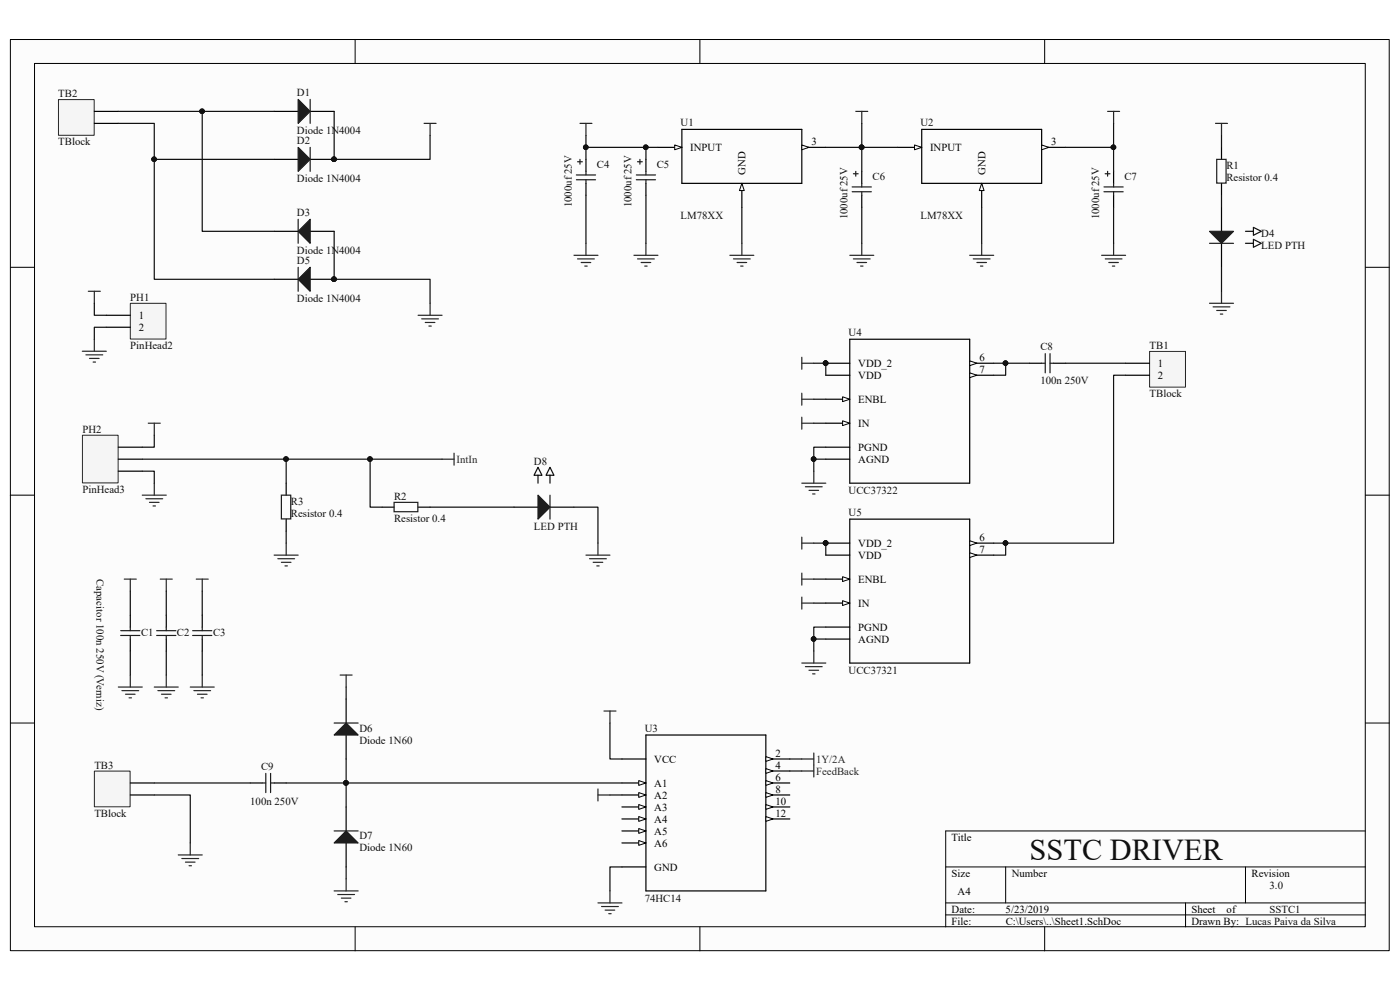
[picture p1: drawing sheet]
<svg xmlns="http://www.w3.org/2000/svg" width="297mm" height="210mm" viewBox="0 0 297 210" stroke-linecap="round" stroke-linejoin="round" font-family="sans-serif">
<path d="M2.2 8.4h292.5v193.3h-292.5z" fill="#fcfcfc"/>
<path d="M2.2 8.4h292.5v193.3h-292.5z" fill="none" stroke="#000" stroke-width=".21"/>
<path d="M7.4 13.5h282.2v183.1h-282.2z" fill="#fcfcfc"/>
<g fill="none" stroke="#000" stroke-width=".21">
<path d="M7.3 13.5h282.3v183.1h-282.3zM75.3 8.4v5.1M148.5 8.4v5.1M221.6 8.4v5.1M2.2 56.7h5.1M289.7 56.7h5.1M2.2 105h5.1M289.7 105h5.1M2.2 153.4h5.1M289.7 153.4h5.1M289.7 176.3h-89.1v20.3M75.3 196.6v5.1"/>
<path d="M148.5 196.6v5.1M200.6 183.9h89.1M200.6 191.5h89.1M200.6 194.1h89.1M213.4 183.9v7.6M221.6 196.6v5.1M251.5 191.5v5.1M264.2 183.9v7.6"/>
</g>
<path d="M144.7 27.4h25.4v11.5h-25.4zM170.1 31.3h5.1" fill="none" stroke="#000" stroke-width=".25"/>
<path d="M170.1 30.8l1.5 .5-1.5 .5z" fill="#fcfcfc"/>
<path d="M170.1 30.8l1.5 .5-1.5 .5z" fill="none" stroke="#000" stroke-width=".21"/>
<path d="M157.4 38.9v5.1" fill="none" stroke="#000" stroke-width=".25"/>
<path d="M157.4 38.9l.5 1.5h-1z" fill="#fcfcfc"/>
<path d="M157.4 38.9l.5 1.5h-1z" fill="none" stroke="#000" stroke-width=".21"/>
<path d="M139.6 31.3h5.1" fill="none" stroke="#000" stroke-width=".25"/>
<path d="M143.1 30.8l1.6 .5-1.6 .5z" fill="#fcfcfc"/>
<path d="M143.1 30.8l1.6 .5-1.6 .5z" fill="none" stroke="#000" stroke-width=".21"/>
<path d="M195.5 27.4h25.5v11.5h-25.5zM221 31.3h5.1" fill="none" stroke="#000" stroke-width=".25"/>
<path d="M221 30.8l1.5 .5-1.5 .5z" fill="#fcfcfc"/>
<path d="M221 30.8l1.5 .5-1.5 .5z" fill="none" stroke="#000" stroke-width=".21"/>
<path d="M208.3 38.9v5.1" fill="none" stroke="#000" stroke-width=".25"/>
<path d="M208.3 38.9l.5 1.5h-1z" fill="#fcfcfc"/>
<path d="M208.3 38.9l.5 1.5h-1z" fill="none" stroke="#000" stroke-width=".21"/>
<path d="M190.5 31.3h5" fill="none" stroke="#000" stroke-width=".25"/>
<path d="M194 30.8l1.5 .5-1.5 .5z" fill="#fcfcfc"/>
<path d="M194 30.8l1.5 .5-1.5 .5z" fill="none" stroke="#000" stroke-width=".21"/>
<g fill="none" stroke="#262626" stroke-width=".25">
<path d="M181.6 23.6h2.5M182.8 23.6v2.6M235 23.6h2.5M236.2 23.6v2.6M257.9 26.2h2.5M259.1 26.2v2.5M154.8 54.2h5.1M155.6 54.9h3.6M156.4 55.7h2M157.1 56.4h.5M157.4 51.6v2.6M205.7 54.2h5.1"/>
<path d="M206.5 54.9h3.5M207.2 55.7h2.1M208 56.4h.5M208.3 51.6v2.6"/>
</g>
<path d="M58.2 23.6h5.1M65.8 23.6h5.1M259.1 31.3v2.5M259.1 38.9v2.5" fill="none" stroke="#000" stroke-width=".25"/>
<path d="M258.1 33.8h2v5h-2z" fill="none" stroke="#1c1c1c" stroke-width=".25"/>
<path d="M63.3 21.1l2.5 2.5-2.5 2.6z" fill="#1c1c1c"/>
<path d="M63.3 21.1l2.5 2.5-2.5 2.6zM65.8 21.1v5.1" fill="none" stroke="#1c1c1c" stroke-width=".25"/>
<path d="M58.2 33.8h5.1M65.8 33.8h5.1" fill="none" stroke="#000" stroke-width=".25"/>
<circle cx="70.9" cy="33.8" r=".49" fill="#0e0e0e" stroke="#0e0e0e" stroke-width=".21"/>
<path d="M63.3 31.3l2.5 2.5-2.5 2.6z" fill="#1c1c1c"/>
<path d="M63.3 31.3l2.5 2.5-2.5 2.6zM65.8 31.3v5.1" fill="none" stroke="#1c1c1c" stroke-width=".25"/>
<circle cx="70.9" cy="33.8" r=".49" fill="#0e0e0e" stroke="#0e0e0e" stroke-width=".21"/>
<path d="M58.2 49.1h5.1M65.8 49.1h5.1" fill="none" stroke="#000" stroke-width=".25"/>
<path d="M63.3 49.1l2.5-2.6v5.1z" fill="#1c1c1c"/>
<path d="M63.3 49.1l2.5-2.6v5.1zM63.3 46.5v5.1" fill="none" stroke="#1c1c1c" stroke-width=".25"/>
<path d="M58.2 59.2h5.1M65.8 59.2h5.1" fill="none" stroke="#000" stroke-width=".25"/>
<circle cx="70.9" cy="59.2" r=".49" fill="#0e0e0e" stroke="#0e0e0e" stroke-width=".21"/>
<path d="M63.3 59.2l2.5-2.5v5.1z" fill="#1c1c1c"/>
<path d="M63.3 59.2l2.5-2.5v5.1zM63.3 56.7v5.1" fill="none" stroke="#1c1c1c" stroke-width=".25"/>
<circle cx="70.9" cy="59.2" r=".49" fill="#0e0e0e" stroke="#0e0e0e" stroke-width=".21"/>
<path d="M90 26.2h2.5M91.2 26.2v2.5M123 26.2h2.6M124.3 26.2v2.5M88.7 66.9h5.1M89.5 67.6h3.5M90.2 68.4h2.1M91 69.2h.5M91.2 64.3v2.6" fill="none" stroke="#262626" stroke-width=".25"/>
<path d="M259.1 44v5.1M259.1 51.6v5.1" fill="none" stroke="#000" stroke-width=".25"/>
<path d="M256.6 49.1h5.1l-2.6 2.5z" fill="#1c1c1c"/>
<path d="M256.6 49.1h5.1l-2.6 2.5zM256.6 51.6h5.1" fill="none" stroke="#1c1c1c" stroke-width=".25"/>
<path d="M264.2 49.1h1.7v-.9l1.7 .9-1.7 .8v-.8M264.2 51.6h1.7v-.8l1.7 .8-1.7 .9v-.9" fill="none" stroke="#0e0e0e" stroke-width=".25"/>
<path d="M256.6 64.3h5.1M257.4 65.1h3.5M258.1 65.9h2.1M258.9 66.6h.5M259.1 61.8v2.5M40.4 178.8v2.6M37.8 181.4h5.1M38.6 182.1h3.5M39.3 182.9h2.1M40.1 183.7h.5" fill="none" stroke="#262626" stroke-width=".25"/>
<path d="M73.4 148.3v5.1M73.4 155.9v5.1" fill="none" stroke="#000" stroke-width=".25"/>
<path d="M70.9 155.9l2.5-2.5 2.6 2.5z" fill="#1c1c1c"/>
<path d="M70.9 155.9l2.5-2.5 2.6 2.5zM70.9 153.4h5.1" fill="none" stroke="#1c1c1c" stroke-width=".25"/>
<path d="M73.4 171.2v5.1M73.4 178.8v5.1" fill="none" stroke="#000" stroke-width=".25"/>
<path d="M73.4 176.3l2.6 2.5h-5.1z" fill="#1c1c1c"/>
<path d="M70.9 176.3h5.1M73.4 176.3l2.6 2.5h-5.1z" fill="none" stroke="#1c1c1c" stroke-width=".25"/>
<path d="M72.2 143.2h2.5M73.4 143.2v2.5M70.9 189h5.1M71.7 189.8h3.5M72.4 190.5h2.1M73.2 191.3h.5M73.4 186.5v2.5" fill="none" stroke="#262626" stroke-width=".25"/>
<path d="M137 155.9h25.5v33.1h-25.5zM162.5 173.7h5.1" fill="none" stroke="#000" stroke-width=".25"/>
<path d="M162.5 173.2l1.5 .5-1.5 .5z" fill="#fcfcfc"/>
<path d="M162.5 173.2l1.5 .5-1.5 .5z" fill="none" stroke="#000" stroke-width=".21"/>
<path d="M162.5 171.2h5.1" fill="none" stroke="#000" stroke-width=".25"/>
<path d="M162.5 170.7l1.5 .5-1.5 .5z" fill="#fcfcfc"/>
<path d="M162.5 170.7l1.5 .5-1.5 .5z" fill="none" stroke="#000" stroke-width=".21"/>
<path d="M162.5 168.6h5.1" fill="none" stroke="#000" stroke-width=".25"/>
<path d="M162.5 168.1l1.5 .5-1.5 .6z" fill="#fcfcfc"/>
<path d="M162.5 168.1l1.5 .5-1.5 .6z" fill="none" stroke="#000" stroke-width=".21"/>
<path d="M162.5 166.1h5.1" fill="none" stroke="#000" stroke-width=".25"/>
<path d="M162.5 165.6l1.5 .5-1.5 .5z" fill="#fcfcfc"/>
<path d="M162.5 165.6l1.5 .5-1.5 .5z" fill="none" stroke="#000" stroke-width=".21"/>
<path d="M162.5 163.6h5.1" fill="none" stroke="#000" stroke-width=".25"/>
<path d="M162.5 163l1.5 .6-1.5 .5z" fill="#fcfcfc"/>
<path d="M162.5 163l1.5 .6-1.5 .5z" fill="none" stroke="#000" stroke-width=".21"/>
<path d="M162.5 161h5.1" fill="none" stroke="#000" stroke-width=".25"/>
<path d="M162.5 160.5l1.5 .5-1.5 .5z" fill="#fcfcfc"/>
<path d="M162.5 160.5l1.5 .5-1.5 .5z" fill="none" stroke="#000" stroke-width=".21"/>
<path d="M131.9 178.8h5.1M131.9 183.9h5.1" fill="none" stroke="#000" stroke-width=".25"/>
<path d="M135.5 178.3l1.5 .5-1.5 .5z" fill="#fcfcfc"/>
<path d="M135.5 178.3l1.5 .5-1.5 .5z" fill="none" stroke="#000" stroke-width=".21"/>
<path d="M131.9 176.3h5.1" fill="none" stroke="#000" stroke-width=".25"/>
<path d="M135.5 175.8l1.5 .5-1.5 .5z" fill="#fcfcfc"/>
<path d="M135.5 175.8l1.5 .5-1.5 .5z" fill="none" stroke="#000" stroke-width=".21"/>
<path d="M131.9 173.7h5.1" fill="none" stroke="#000" stroke-width=".25"/>
<path d="M135.5 173.2l1.5 .5-1.5 .5z" fill="#fcfcfc"/>
<path d="M135.5 173.2l1.5 .5-1.5 .5z" fill="none" stroke="#000" stroke-width=".21"/>
<path d="M131.9 171.2h5.1" fill="none" stroke="#000" stroke-width=".25"/>
<path d="M135.5 170.7l1.5 .5-1.5 .5z" fill="#fcfcfc"/>
<path d="M135.5 170.7l1.5 .5-1.5 .5z" fill="none" stroke="#000" stroke-width=".21"/>
<path d="M131.9 168.6h5.1" fill="none" stroke="#000" stroke-width=".25"/>
<path d="M135.5 168.1l1.5 .5-1.5 .6z" fill="#fcfcfc"/>
<path d="M135.5 168.1l1.5 .5-1.5 .6z" fill="none" stroke="#000" stroke-width=".21"/>
<path d="M131.9 166.1h5.1" fill="none" stroke="#000" stroke-width=".25"/>
<path d="M135.5 165.6l1.5 .5-1.5 .5z" fill="#fcfcfc"/>
<path d="M135.5 165.6l1.5 .5-1.5 .5z" fill="none" stroke="#000" stroke-width=".21"/>
<path d="M131.9 161h5.1" fill="none" stroke="#000" stroke-width=".25"/>
<path d="M128.1 150.8h2.6M129.4 150.8v2.6M172.6 159.7v5.1M126.9 167.4v2.5M126.9 168.6h2.5M170.1 161h2.5M170.1 163.6h2.5M126.9 191.5h5M127.6 192.3h3.6M128.4 193.1h2M129.1 193.8h.6M129.4 189v2.5" fill="none" stroke="#262626" stroke-width=".25"/>
<path d="M17.5 92.4h7.6v10h-7.6z" fill="#f5f5f5"/>
<path d="M17.5 92.3h7.6v10.1h-7.6z" fill="none" stroke="#262626" stroke-width=".21"/>
<path d="M25.1 100h5.1M25.1 97.4h5.1M25.1 94.9h5.1M60.7 102.5v2.5M60.7 110.1v2.6M81.1 107.6h2.5M88.7 107.6h2.5M109 107.6h5.1M116.7 107.6h5.1" fill="none" stroke="#000" stroke-width=".25"/>
<path d="M31.5 89.8h2.5M32.7 89.8v2.5M30.2 105h5.1M30.9 105.8h3.6M31.7 106.6h2M32.5 107.3h.5M32.7 102.5v2.5M58.2 117.8h5.1M58.9 118.5h3.6M59.7 119.3h2M60.7 115.2v2.6M60.5 120.1h.5" fill="none" stroke="#262626" stroke-width=".25"/>
<path d="M59.7 105h2v5.1h-2zM83.6 106.6h5v2h-5z" fill="none" stroke="#1c1c1c" stroke-width=".25"/>
<path d="M114.1 105l2.6 2.6-2.6 2.5z" fill="#1c1c1c"/>
<path d="M114.1 105l2.6 2.6-2.6 2.5zM116.7 105v5.1" fill="none" stroke="#1c1c1c" stroke-width=".25"/>
<path d="M114.1 100.8h.9l-.9-1.7-.8 1.7h.8v1.7M116.7 100.8h.8l-.8-1.7-.9 1.7h.9v1.7" fill="none" stroke="#0e0e0e" stroke-width=".25"/>
<path d="M93.8 97.4h2.5M96.3 96.1v2.6M124.3 117.8h5.1M125.1 118.5h3.5M125.8 119.3h2.1M126.9 115.2v2.6M126.6 120.1h.5" fill="none" stroke="#262626" stroke-width=".25"/>
<path d="M180.3 72h25.4v30.5h-25.4zM205.7 79.6h5.1" fill="none" stroke="#000" stroke-width=".25"/>
<path d="M205.7 79.1l1.5 .5-1.5 .5z" fill="#fcfcfc"/>
<path d="M205.7 79.1l1.5 .5-1.5 .5z" fill="none" stroke="#000" stroke-width=".21"/>
<path d="M205.7 77.1h5.1" fill="none" stroke="#000" stroke-width=".25"/>
<path d="M205.7 76.5l1.5 .6-1.5 .5z" fill="#fcfcfc"/>
<path d="M205.7 76.5l1.5 .6-1.5 .5z" fill="none" stroke="#000" stroke-width=".21"/>
<path d="M175.2 97.4h5.1M175.2 94.9h5.1M175.2 89.8h5.1" fill="none" stroke="#000" stroke-width=".25"/>
<path d="M178.8 89.3l1.5 .5-1.5 .5z" fill="#fcfcfc"/>
<path d="M178.8 89.3l1.5 .5-1.5 .5z" fill="none" stroke="#000" stroke-width=".21"/>
<path d="M175.2 84.7h5.1" fill="none" stroke="#000" stroke-width=".25"/>
<path d="M178.8 84.2l1.5 .5-1.5 .5z" fill="#fcfcfc"/>
<path d="M178.8 84.2l1.5 .5-1.5 .5z" fill="none" stroke="#000" stroke-width=".21"/>
<path d="M175.2 79.6h5.1M175.2 77.1h5.1M180.3 110.1h25.4v30.6h-25.4zM205.7 117.8h5.1" fill="none" stroke="#000" stroke-width=".25"/>
<circle cx="175.2" cy="77" r=".49" fill="#0e0e0e" stroke="#0e0e0e" stroke-width=".21"/>
<path d="M205.7 117.3l1.5 .5-1.5 .5z" fill="#fcfcfc"/>
<path d="M205.7 117.3l1.5 .5-1.5 .5z" fill="none" stroke="#000" stroke-width=".21"/>
<path d="M205.7 115.2h5.1" fill="none" stroke="#000" stroke-width=".25"/>
<path d="M205.7 114.7l1.5 .5-1.5 .5z" fill="#fcfcfc"/>
<path d="M205.7 114.7l1.5 .5-1.5 .5z" fill="none" stroke="#000" stroke-width=".21"/>
<path d="M175.2 135.6h5.1M175.2 133h5.1M175.2 127.9h5.1" fill="none" stroke="#000" stroke-width=".25"/>
<path d="M178.8 127.4l1.5 .5-1.5 .5z" fill="#fcfcfc"/>
<path d="M178.8 127.4l1.5 .5-1.5 .5z" fill="none" stroke="#000" stroke-width=".21"/>
<path d="M175.2 122.9h5.1" fill="none" stroke="#000" stroke-width=".25"/>
<path d="M178.8 122.3l1.5 .6-1.5 .5z" fill="#fcfcfc"/>
<path d="M178.8 122.3l1.5 .6-1.5 .5z" fill="none" stroke="#000" stroke-width=".21"/>
<g fill="none" stroke="#000" stroke-width=".25">
<path d="M124.3 33.8v2.6M124.3 38.9v2.5M137 33.8v2.6M137 38.9v2.5M182.8 36.4v2.5M236.2 36.4v2.5M182.8 41.4v2.6M236.2 41.4v2.6M218.4 77.1h2.6M223.5 77.1h2.6M175.2 117.8h5.1M175.2 115.2h5.1"/>
<path d="M27.6 130.5v2.5M27.6 135.6v2.5M35.3 130.5v2.5M35.3 135.6v2.5M42.9 130.5v2.5M42.9 135.6v2.5"/>
</g>
<circle cx="175.2" cy="115.2" r=".49" fill="#0e0e0e" stroke="#0e0e0e" stroke-width=".21"/>
<g fill="none" stroke="#262626" stroke-width=".25">
<path d="M121.8 54.2h5.1M122.5 54.9h3.6M123.3 55.7h2M124.1 56.4h.5M124.3 51.6v2.6M134.5 54.2h5.1M135.3 54.9h3.5M136 55.7h2.1M136.8 56.4h.5M137 51.6v2.6M180.3 54.2h5.1M181 54.9h3.6"/>
<path d="M181.8 55.7h2M182.6 56.4h.5M182.8 51.6v2.6M233.7 54.2h5.1M234.5 54.9h3.5M235.2 55.7h2.1M236 56.4h.5M236.2 51.6v2.6M170.1 75.8v2.5M170.1 77.1h2.5M170.1 83.4v2.6M170.1 88.5v2.6"/>
<path d="M170.1 89.8h2.5M170.1 84.7h2.5M172.6 100v2.5M170.1 113.9v2.6M170.1 115.2h2.5M170.1 102.5h5.1M170.9 103.3h3.5M171.6 104h2.1M172.4 104.8h.5M26.4 122.9h2.5M27.6 122.9v2.5M34 122.9h2.5"/>
<path d="M35.3 122.9v2.5M41.6 122.9h2.6M42.9 122.9v2.5M170.1 121.6v2.5M170.1 126.7v2.5M170.1 127.9h2.5M170.1 122.9h2.5M172.6 138.1v2.6M25.1 145.7h5.1M25.9 146.5h3.5M26.6 147.3h2.1M27.4 148h.5"/>
<path d="M27.6 143.2v2.5M32.7 145.7h5.1M33.5 146.5h3.6M34.3 147.3h2M35 148h.5M35.3 143.2v2.5M40.4 145.7h5.1M41.1 146.5h3.6M41.9 147.3h2M42.7 148h.5M42.9 143.2v2.5M170.1 140.7h5.1"/>
<path d="M170.9 141.4h3.5M171.6 142.2h2.1M172.4 142.9h.5"/>
</g>
<g fill="none" stroke="#1c1c1c" stroke-width=".25">
<path d="M122.3 38.1h4M122.3 37.1h4M122.5 34.3h1M123 33.8v1M124.3 36.4v.7M124.3 38.1v.8M135 38.1h4.1M135 37.1h4.1M135.3 34.3h1M135.8 33.8v1M137 36.4v.7M137 38.1v.8"/>
<path d="M180.8 39.7h4.1M181 36.9h1.1M181.6 36.4v1M182.8 38.9v.8M234.2 39.7h4.1M234.5 36.9h1M235 36.4v1M236.2 38.9v.8M180.8 40.7h4.1M182.8 40.7v.7M234.2 40.7h4.1M236.2 40.7v.7"/>
<path d="M221 77.1h.7M221.7 75v4.1M222.8 77.1h.7M222.8 75v4.1M25.6 134.8h4.1M25.6 133.8h4.1M27.6 133v.8M27.6 134.8v.8M33.2 134.8h4.1M33.2 133.8h4.1M35.3 133v.8M35.3 134.8v.8"/>
<path d="M40.9 134.8h4M40.9 133.8h4M42.9 133v.8M42.9 134.8v.8"/>
</g>
<path d="M243.9 74.6h7.6v7.5h-7.6z" fill="#f5f5f5"/>
<path d="M243.9 74.5h7.6v7.6h-7.6z" fill="none" stroke="#262626" stroke-width=".21"/>
<path d="M238.8 77.1h5.1M238.8 79.6h5.1M53.1 166.1h2.5M58.2 166.1h2.5" fill="none" stroke="#000" stroke-width=".25"/>
<path d="M55.6 166.1h.8M56.4 164.1v4M57.4 166.1h.8M57.4 164.1v4" fill="none" stroke="#1c1c1c" stroke-width=".25"/>
<path d="M12.4 21.2h7.6v7.5h-7.6z" fill="#f5f5f5"/>
<path d="M12.4 21.1h7.6v7.6h-7.6z" fill="none" stroke="#262626" stroke-width=".21"/>
<path d="M20 26.2h5.1M20 23.6h5.1" fill="none" stroke="#000" stroke-width=".25"/>
<path d="M20.1 163.6h7.5v7.6h-7.5z" fill="#f5f5f5"/>
<path d="M20 163.6h7.6v7.6h-7.6z" fill="none" stroke="#262626" stroke-width=".21"/>
<path d="M27.6 168.6h5.1M27.6 166.1h5.1" fill="none" stroke="#000" stroke-width=".25"/>
<path d="M27.7 64.4h7.5v7.5h-7.5z" fill="#f5f5f5"/>
<path d="M27.6 64.3h7.6v7.6h-7.6z" fill="none" stroke="#262626" stroke-width=".21"/>
<path d="M22.6 66.9h5M22.6 69.4h5" fill="none" stroke="#000" stroke-width=".25"/>
<path d="M17.5 74.5h5.1M18.2 75.3h3.6M18.7 61.8h2.6M19 76h2M19.8 76.8h.5M20 61.8v2.5M20 72v2.5" fill="none" stroke="#262626" stroke-width=".25"/>
<g fill="none" stroke="#0e0e0e" stroke-width=".25">
<path d="M25.1 23.6h33.1M25.1 26.2h7.6v7.6h25.5M32.7 33.8v25.4h25.5M42.9 23.6v25.5h15.3M70.9 23.6v10.2h20.3v-5.1M124.3 28.7v2.6h15.3M124.3 31.3v2.5M137 31.3v2.5M175.2 31.3h15.3M182.8 26.2v10.2M236.2 26.2v5.1h-10.1M236.2 31.3v5.1"/>
<path d="M259.1 28.7v2.6M70.9 49.1v10.1h20.3v5.1M124.3 41.4v10.2M137 41.4v10.2M157.4 44v7.6M182.8 44v7.6M208.3 44v7.6M236.2 44v7.6M259.1 41.4v2.6M259.1 56.7v5.1M20 64.3v2.6h2.6M22.6 69.4h-2.6v2.6"/>
<path d="M172.6 77.1h2.6v2.5M210.8 77.1h7.6M213.4 77.1v2.5h-2.6M226.1 77.1h12.7M238.8 79.6h-2.6v35.6h-25.4M30.2 100h2.5v2.5M30.2 97.4h30.5v5.1M32.7 92.3v2.6h-2.5M60.7 97.4h17.8v10.2h2.6M78.5 97.4h15.3M172.6 89.8h2.6M172.6 84.7h2.6"/>
<path d="M175.2 97.4h-2.6v2.6M175.2 94.9h-2.6v2.5M60.7 112.7v2.5M91.2 107.6h17.8M121.8 107.6h5.1v7.6M172.6 115.2h2.6v2.6M213.4 115.2v2.6h-2.6M27.6 125.4v5.1M27.6 138.1v5.1M35.3 125.4v5.1M35.3 138.1v5.1M42.9 125.4v5.1"/>
<path d="M42.9 138.1v5.1M172.6 127.9h2.6M172.6 135.6h2.6M172.6 122.9h2.6M175.2 133h-2.6v5.1M73.4 145.7v2.6M129.4 153.4v7.6h2.5M32.7 168.6h7.7v10.2M32.7 166.1h20.4M60.7 166.1h71.2M73.4 161v10.2M129.4 168.6h2.5"/>
<path d="M167.6 161h2.5M167.6 163.6h2.5M73.4 183.9v2.6M131.9 183.9h-2.5v5.1"/>
</g>
<g fill="#0e0e0e" stroke="#0e0e0e" stroke-width=".21">
<circle cx="236.2" cy="31.2" r=".49"/>
<circle cx="42.9" cy="23.6" r=".49"/>
<circle cx="32.7" cy="33.8" r=".49"/>
<circle cx="70.9" cy="33.8" r=".49"/>
<circle cx="70.9" cy="59.2" r=".49"/>
<circle cx="124.3" cy="31.2" r=".49"/>
<circle cx="137" cy="31.2" r=".49"/>
<circle cx="73.4" cy="166.1" r=".49"/>
<circle cx="78.5" cy="97.4" r=".49"/>
<circle cx="60.7" cy="97.4" r=".49"/>
<circle cx="172.6" cy="135.5" r=".49"/>
<circle cx="175.2" cy="115.2" r=".49"/>
<circle cx="175.2" cy="77" r=".49"/>
<circle cx="172.6" cy="97.4" r=".49"/>
<circle cx="213.3" cy="77" r=".49"/>
<circle cx="213.3" cy="115.2" r=".49"/>
<circle cx="182.8" cy="31.2" r=".49"/>
</g>
<text font-size="6.4" fill="#0e0e0e" x="218.4" y="182.5">SSTC DRIVER</text>
<g font-size="2.3" fill="#0e0e0e">
<text x="12.4" y="20.6">TB2</text>
<text x="63" y="20.3">D1</text>
<text x="63" y="28.5">Diode 1N4004</text>
<text x="144.4" y="26.7">U1</text>
<text x="195.3" y="26.7">U2</text>
<text x="12.4" y="30.8">TBlock</text>
<text x="63" y="30.5">D2</text>
<text x="126.6" y="35.6">C4</text>
<text x="139.3" y="35.6">C5</text>
<text x="260.2" y="35.9">R1</text>
<text x="63" y="38.7">Diode 1N4004</text>
<text x="185.1" y="38.1">C6</text>
<text x="238.5" y="38.1">C7</text>
<text x="260.2" y="38.4">Resistor 0.4</text>
<text x="63" y="45.8">D3</text>
<text x="121.3" y="44" transform="rotate(-90 121.3 44)">1000uf 25V</text>
<text x="134" y="44" transform="rotate(-90 134 44)">1000uf 25V</text>
<text x="144.4" y="46.5">LM78XX</text>
<text x="179.8" y="46.5" transform="rotate(-90 179.8 46.5)">1000uf 25V</text>
<text x="195.3" y="46.5">LM78XX</text>
<text x="233.2" y="46.5" transform="rotate(-90 233.2 46.5)">1000uf 25V</text>
<text x="63" y="53.9">Diode 1N4004</text>
<text x="267.6" y="50.3">D4</text>
<text x="267.6" y="52.8">LED PTH</text>
<text x="63" y="56">D5</text>
<text x="27.6" y="63.8">PH1</text>
<text x="63" y="64.1">Diode 1N4004</text>
<text x="180" y="71.2">U4</text>
<text x="27.6" y="74">PinHead2</text>
<text x="220.7" y="74.3">C8</text>
<text x="243.9" y="74">TB1</text>
<text x="220.7" y="81.4">100n 250V</text>
<text x="243.9" y="84.2">TBlock</text>
<text x="17.5" y="91.8">PH2</text>
<text x="113.3" y="98.6">D8</text>
<text x="17.5" y="104.6">PinHead3</text>
<text x="61.7" y="107.1">R3</text>
<text x="83.6" y="106.1">R2</text>
<text x="180" y="104.8">UCC37322</text>
<text x="61.7" y="109.6">Resistor 0.4</text>
<text x="83.6" y="110.7">Resistor 0.4</text>
<text x="113.3" y="112.4">LED PTH</text>
<text x="180" y="109.4">U5</text>
<text x="20.5" y="122.9" transform="rotate(90 20.5 122.9)">Capacitor 100n 250V (Verniz)</text>
<text x="29.9" y="134.8">C1</text>
<text x="37.5" y="134.8">C2</text>
<text x="45.2" y="134.8">C3</text>
<text x="180" y="143">UCC37321</text>
<text x="76.2" y="155.2">D6</text>
<text x="136.8" y="155.2">U3</text>
<text x="76.2" y="157.7">Diode 1N60</text>
<text x="20" y="163.1">TB3</text>
<text x="55.4" y="163.3">C9</text>
<text x="20" y="173.2">TBlock</text>
<text x="53.1" y="170.7">100n 250V</text>
<text x="76.2" y="178.1">D7</text>
<text x="76.2" y="180.6">Diode 1N60</text>
<text x="136.8" y="191.3">74HC14</text>
<text x="269.3" y="188.5">3.0</text>
<text x="269.3" y="193.6">SSTC1</text>
</g>
<g font-size="2.3">
<text x="146.4" y="32">INPUT</text>
<text x="172.1" y="30.8">3</text>
<text x="197.3" y="32">INPUT</text>
<text x="223" y="30.8">3</text>
<text x="158.2" y="37.1" transform="rotate(-90 158.2 37.1)">GND</text>
<text x="209" y="37.1" transform="rotate(-90 209 37.1)">GND</text>
<text x="29.4" y="67.6">1</text>
<text x="29.4" y="70.2">2</text>
<text x="182.1" y="77.9">VDD_2</text>
<text x="207.8" y="76.6">6</text>
<text x="245.7" y="77.9">1</text>
<text x="182.1" y="80.4">VDD</text>
<text x="207.8" y="79.1">7</text>
<text x="245.7" y="80.4">2</text>
<text x="182.1" y="85.5">ENBL</text>
<text x="182.1" y="95.6">PGND</text>
<text x="182.1" y="90.6">IN</text>
<text x="182.1" y="98.2">AGND</text>
<text x="182.1" y="118.5">VDD</text>
<text x="182.1" y="116">VDD_2</text>
<text x="207.8" y="117.3">7</text>
<text x="207.8" y="114.7">6</text>
<text x="182.1" y="123.6">ENBL</text>
<text x="182.1" y="128.7">IN</text>
<text x="182.1" y="136.4">AGND</text>
<text x="182.1" y="133.8">PGND</text>
<text x="138.8" y="161.8">VCC</text>
<text x="164.5" y="160.5">2</text>
<text x="138.8" y="166.9">A1</text>
<text x="164.5" y="165.6">6</text>
<text x="164.5" y="163.1">4</text>
<text x="138.8" y="172">A3</text>
<text x="138.8" y="169.4">A2</text>
<text x="164.5" y="173.2">12</text>
<text x="164.5" y="170.7">10</text>
<text x="164.5" y="168.1">8</text>
<text x="138.8" y="179.6">A6</text>
<text x="138.8" y="177">A5</text>
<text x="138.8" y="174.5">A4</text>
<text x="201.9" y="178.3">Title</text>
<text x="138.8" y="184.7">GND</text>
<text x="201.9" y="186">Size</text>
<text x="214.6" y="186">Number</text>
<text x="265.5" y="186">Revision</text>
<text x="203.2" y="189.8">A4</text>
<text x="201.9" y="193.6">Date:</text>
<text x="201.9" y="196.1">File:</text>
<text x="213.3" y="193.6">5/23/2019</text>
<text x="213.4" y="196.1">C:\Users\..\Sheet1.SchDoc</text>
<text x="252.8" y="193.6">Sheet</text>
<text x="252.8" y="196.1">Drawn By: Lucas Paiva da Silva</text>
<text x="260.2" y="193.6">of</text>
</g>
<g font-size="2.3" fill="#262626">
<text x="96.9" y="98.2">IntIn</text>
<text x="173.1" y="161.8">1Y/2A</text>
<text x="173.1" y="164.3">FeedBack</text>
</g>
</svg>
